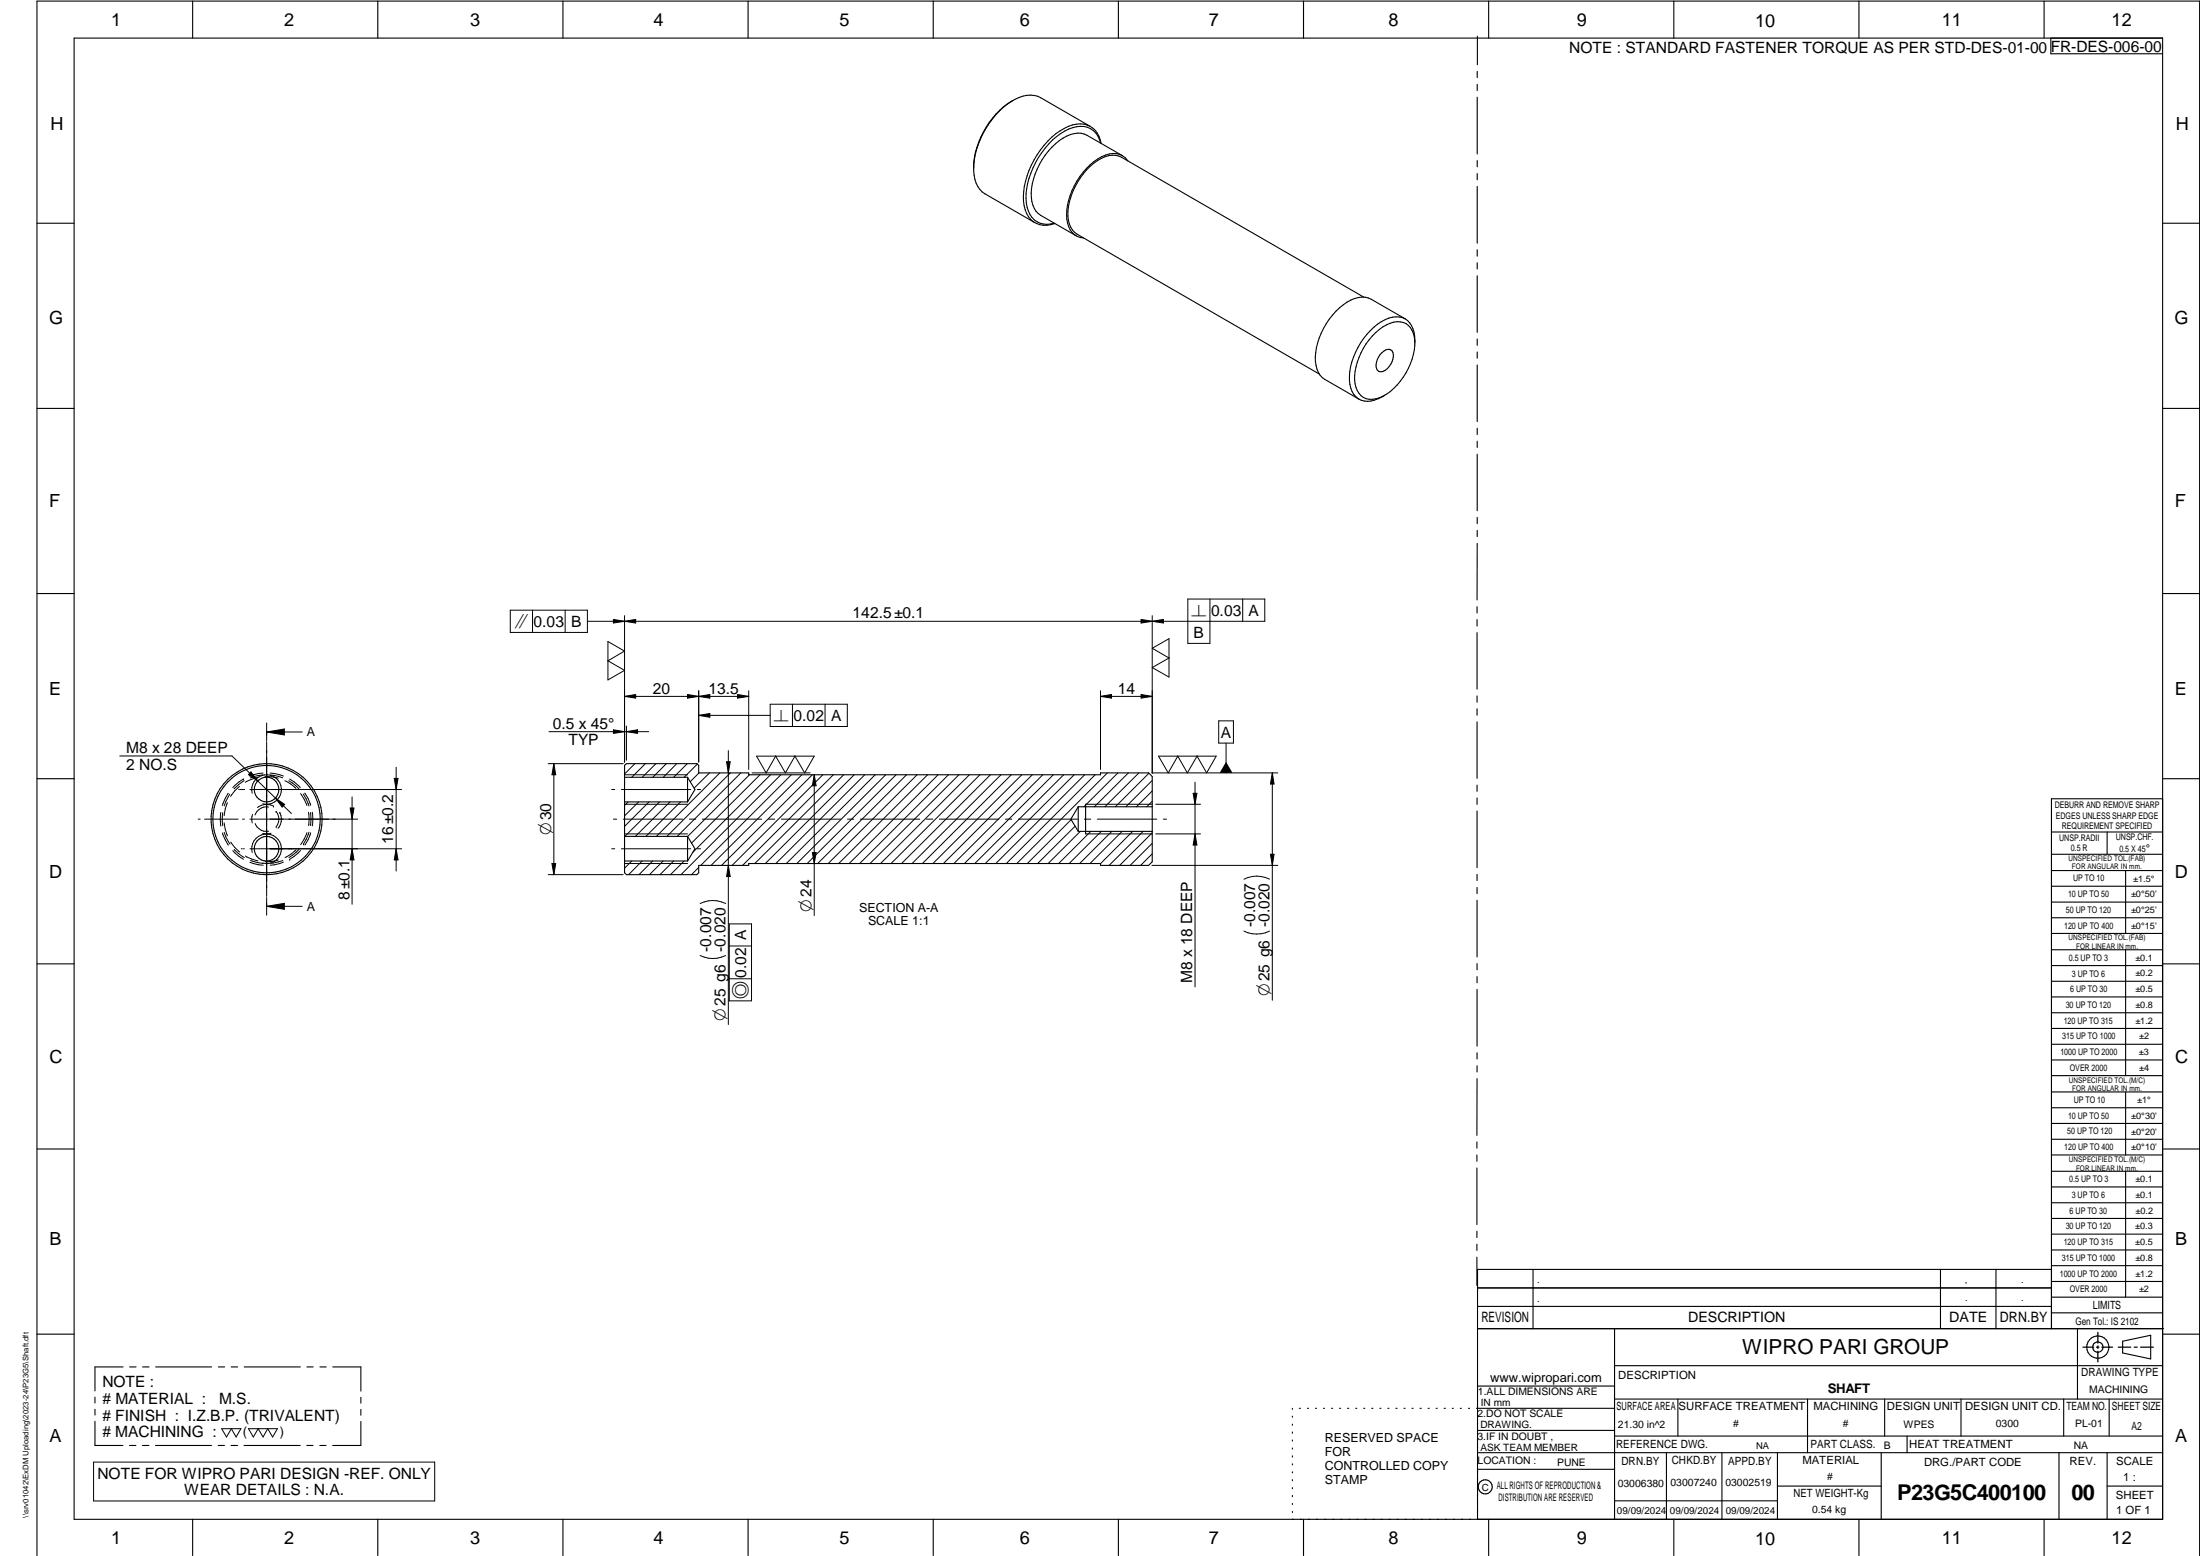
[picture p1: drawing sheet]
<svg xmlns="http://www.w3.org/2000/svg" width="594mm" height="420mm" viewBox="0 0 594 420" stroke-linecap="round" stroke-linejoin="round" font-family="sans-serif">
<g fill="none" stroke="#000" stroke-width=".3">
<path d="M20 10.3h564v400h-564zM52 .3v10M102 .3v10M152 .3v10M202 .3v10M252 .3v10M302 .3v10M352 .3v10M398.9 19.3v1.7M398.9 9.8v7.7M402 .3v10M452 .3v10"/>
<path d="M502 .3v10M552 .3v10M553.8 10.3v4.2h30.1M273.5 27.1a22.5 22.5 0 0 0-10.6 18M294.5 34.2a7.9 7.9 0 0 0-8.2 1.1 23.2 23.2 0 0 0-9.9 19.1 6.3 6.3 0 0 0 5.3 6.4h1l2.2-.4M294.5 34.2l-13.5-7.8a7.8 7.8 0 0 0-8 1.1 23.4 23.4 0 0 0-10.1 18.6 7.3 7.3 0 0 0 3.1 6.3l13.4 7.7M294.5 34.2a6.4 6.4 0 0 1 2.8 4.5M297.2 38.7a5.5 5.5 0 0 0-7.5-4.2 19 19 0 0 0-10.7 10.8 14.5 14.5 0 0 0-.9 12.6 5.4 5.4 0 0 0 6.6 2.4M398.9 22.8v1.7M398.9 26.2v15.4M303.1 42l.8 .6 .7 .9M303.1 42l-9.6-5.5a7 7 0 0 0-7.5 1.5 19.5 19.5 0 0 0-7.5 15.3 5.8 5.8 0 0 0 2.5 4.9l9.6 5.5"/>
<path d="M303.1 42a7.1 7.1 0 0 0-7.7 1.6 19.4 19.4 0 0 0-7.3 15.6 5 5 0 0 0 4.5 5.1M398.9 43.3v1.7M398.9 46.9v1.7M398.9 50.3v15.4M10 60.3h10M398.9 67.4v1.8M398.9 71v1.6M398.9 74.5v15.2M584 60.3h10M368.3 80.2l-65.5-37.7a6.1 6.1 0 0 0-6.5 .9 18.9 18.9 0 0 0-7.9 14.9 5.8 5.8 0 0 0 2.5 4.9l65.4 37.8M373.2 95.3a1.72 1.72 0 0 1 2.9-.1 4.7 4.7 0 0 1-2.9 5.2 1.48 1.48 0 0 1-1.6-2l.7-2zM379.5 86.1a7 7 0 0 0-7.5 1.4 19.7 19.7 0 0 0-7.6 15.2 5.2 5.2 0 0 0 4.9 5.7 9.3 9.3 0 0 0 4.6-1.7"/>
<path d="M379.5 86.1a6.3 6.3 0 0 1 2.6 5.8 17.7 17.7 0 0 1-8.7 15.1 4.7 4.7 0 0 1-6.9-1.5 11.2 11.2 0 0 1 .5-9 16.1 16.1 0 0 1 8.4-9.2 4.5 4.5 0 0 1 6.5 3.8l.2 1M379.5 86.1l-9.2-5.3a7 7 0 0 0-7.6 1.5 19.3 19.3 0 0 0-7.5 15.3 5.8 5.8 0 0 0 2.6 4.8l9.2 5.4M398.9 91.5v1.8M398.9 95v1.7M398.9 98.6v15.2M10 110.3h10M398.9 115.6v1.7M398.9 119.1v1.7M584 110.3h10M398.9 122.6v15.3M398.9 139.7v1.7M398.9 143.2v1.7"/>
<path d="M398.9 146.7v15.3M10 160.3h10M398.9 163.8v1.7M398.9 167.3v1.7M398.9 170.8v15.3M584 160.3h10M398.9 187.9v1.7M398.9 191.4v1.7M398.9 194.9v15.3M10 210.3h10M168.6 209.9h17.1M168.6 216.5h17.1"/>
<path d="M168.6 206.7l.6-.5h19l.5 .5v2h13.5v.5h95v-.5h13l.9 1v23l-.9 1h-13v-.5h-95v.5h-13.5v2l-.5 .5h-19l-.6-.5zM185.7 209.9l2 3.3-2 3.3M185.7 209.9v6.6M291.2 217.8l-2 3.4 2 3.3M291.2 217.8h19.9M291.2 217.8v6.7M293.2 217.2v8M398.9 212v1.7M398.9 215.5v1.7M398.9 219v15.3M584 215.7h-30v143.1M584 210.3h10"/>
<path d="M168.6 225.8h17.1M168.6 232.5h17.1M185.7 225.8l2 3.4-2 3.3M185.7 225.8v6.7M291.2 224.5h19.9M398.9 236.1v1.7M398.9 239.6v1.7M554 224.7h30M554 230.7h30M554 235.1h30M554 239.3h30M569 224.7v6"/>
<path d="M574 235.1v17M398.9 243.1v15.3M554 243.6h30M554 247.8h30M554 252.1h30M554 256.5h30M574 256.5v33.9M10 260.3h10M398.9 260.2v1.7M398.9 263.7v1.7M398.9 267.2v15.3M554 260.7h30"/>
<path d="M554 265h30M554 269.2h30M554 273.5h30M554 277.7h30M584 260.3h10M398.9 284.3v1.7M398.9 287.8v1.7M398.9 291.3l-.1 15.3M554 282h30M554 286.2h30M554 290.4h30M554 294.9h30"/>
<path d="M554 299.1h30M574 294.9v17M10 310.3h10M398.8 308.4v1.6M398.8 311.9v1.7M398.8 315.4v15.3M554 303.4h30M554 307.6h30M554 311.9h30M554 316.3h30M574 316.3v34M584 310.3h10"/>
<path d="M398.8 332.4v1.8M398.8 336v1.7M398.8 339.5v7.6M554 320.5h30M554 324.8h30M554 329h30M554 333.2h30M554 337.5h30M399 358.8h185.2M399 352.8h155M399 347.8h155M414 342.8v16"/>
<path d="M436 358.8v51.5M524 342.8v16M539 342.8v16M554 341.8h30M554 346h30M554 350.3h30M554 354.5h30M554 342.8h-155v67.5M561 358.8v19M10 360.3h10M25.6 377.3v1.5M33.2 369.1h-7.6v6.5"/>
<path d="M35 369.1h1.7M38.5 369.1h1.8M42 369.1h15.1M59 369.1h1.7M62.4 369.1h1.8M65.9 369.1h15.2M82.9 369.1h1.7M86.4 369.1h1.7M89.9 369.1h7.5v6.5M97.4 377.3v1.6M399 374.3h37M436 368.8h148"/>
<path d="M436 377.8h148M453.1 377.8v10M488.1 377.8v14.5M508.9 377.8v10M529.5 377.8v10M557.3 377.8v10M569.5 377.8v10M573.2 362.2l7.6-1.6v6.3l-7.6-1.6zM584 360.3h10M25.6 383.8v6.5h7.6M25.6 380.5v1.6M35 390.3h1.7"/>
<path d="M38.5 390.3h1.7M42 390.3h15.1M58.9 390.3h1.7M62.4 390.3h1.7M65.9 390.3h15.2M82.8 390.3h1.7M86.4 390.3h1.6M97.4 383.8v6.5h-7.6M97.4 380.6v1.5M349 380.3v.3M349 382.4v.3M349 384.6v.3"/>
<path d="M349 386.7v.3M349 388.8v.3M349 391v.3M349 393.1v.3M349 395.3v.3M349 397.4v.3M349 399.5v.3M350.9 380.3h.2M353.1 380.3h.2M355.2 380.3h.3M357.4 380.3h.3M359.6 380.3h.3"/>
<path d="M361.7 380.3h.3M363.9 380.3h.3M366.1 380.3h.3M368.3 380.3h.2M370.4 380.3h.3M372.6 380.3h.3M374.8 380.3h.3M376.9 380.3h.4M379.1 380.3h.3M381.3 380.3h.3M383.4 380.3h.4M385.6 380.3h.3"/>
<path d="M387.8 380.3h.3M390 380.3h.3M392.2 380.3h.3M394.3 380.3h.3M396.5 380.3h.3M398.7 380.3h37.3M399 386.2h37M399 396.7h37M436 387.8h148M450 392.3v18M465 392.3v18M480 392.3v18"/>
<path d="M508 392.3v18M515 387.8v4.5M556 392.3v18M569 392.3v18M584 392.3h-185M52 410.3v9.7M102 410.3v9.7M152 410.3v9.7M202 410.3v9.7M252 410.3v9.7M302 410.3v9.7M349 401.7v.3"/>
<path d="M349 403.8v.4M349 406v.3M349 408.1v.3M352 410.3v9.7M402 410.3v9.7M436 405.3h44M452 410.3v9.7M480 401.3h28M502 410.3v9.7M552 410.3v9.7M569 401.3h15M10 420v-419.7h584v419.7"/>
<circle cx="72" cy="213.2" r="3.3"/>
<circle cx="72" cy="221.2" r="14.5"/>
<circle cx="72" cy="229.2" r="3.3"/>
<circle cx="72" cy="221.2" r="15"/>
<circle cx="566.5" cy="363.8" r="2.99"/>
<circle cx="566.5" cy="363.7" r="1.41"/>
<circle cx="401.1" cy="401.5" r="1.9"/>
</g>
<g fill="none" stroke="#000" stroke-width=".27">
<path d="M137.8 164.8h20.8v6h-20.8zM143.8 164.8v6M152.6 164.8v6M164.2 173.2l4.4 2.6-4.4 2.6 4.4 2.6-4.4 2.6zM165.6 167.3l3 .5-3 .4zM168.6 166.2v39.6M168.6 167.8l3.1-.5v.9zM308.1 167.3l3 .5-3 .4zM311.1 167.8l3-.5v.9zM311.1 166.2v42.6M311.1 175l4.6-2.5v10.3l-4.6-2.5 4.6-2.6zM326.7 161.8v11.9h-5.9v-11.9h20.7v6h-182.9"/>
<path d="M335.6 161.8v6M72 195.2v4.8M72 197.7h9.6M72 197.7l4.8-.9v1.7zM148.2 197.6h27M165.6 197.1l3 .5-3 .4zM168.6 188l3.1-.5v1zM168.6 188h33.6M169.2 197.6l3-.5v.9zM169.2 196v9.3M185.7 187.5l3 .5-3 .5zM188.7 186.5v19.3"/>
<path d="M188.7 188l3-.5v1zM188.7 193.2h19.3M188.7 193.2l3-.5v1zM199.2 187.5l3 .5-3 .5zM202.2 186.5v21.3M208 190.2h20.8v6h-20.8zM214 190.2v6M222.8 190.2v6M297.2 188h13.9M297.2 186.5v21.3M297.2 188l2.9-.5v1zM308.1 187.5l3 .5-3 .5z"/>
<path d="M329.1 194.6h4v6.1h-4zM32.3 204.1h30.3l7 6.8M59.6 219.4l-.1 1.8 .1 1.9M60.1 219.5v3.5M61.4 216.7l-.6 1.7-.3 1.9M61.6 214.2l-.8 1.4-.7 1.9M62.1 214.5l-1.6 3.1M64.5 213.2h.1M64.7 212.3l-1.3 1.3-1.1 1.5M64.7 213.2h1.1M65.7 210.4h.1M65.7 210.4l-1.2 .8-1.6 1.5"/>
<path d="M65.9 210.8l-2.7 2.2M67.8 208.4l1.8 2.5-2.5-1.7zM68.1 214.2a4 4 0 0 1 3.5-5 4 4 0 0 1 4.3 4.3 4 4 0 0 1-5 3.5M68.2 219.9l-.2 1.5 .1 .8M69.6 210.9l9.1 8.8M69.6 209.9l-1.7 .5-1.7 .8M71 209.3l-1.5 .2-1.9 .6M71 208.7l-1.2 .2-2.4 .6M71.5 209.7l1.9 .1 1.7 .3M72 200.3v41.8M72.5 217.9a3.3 3.3 0 0 0-3.6 2.1M72.9 209.3l3.4 .7"/>
<path d="M72.9 208.7l1.3 .2 2.3 .6M73.8 217.6a4 4 0 0 0-4.3 .5M73.9 217.7h.1M74.4 215.5l2.5 1.7-.7 .7zM74.5 219.1h.1M74.6 219.1a3.3 3.3 0 0 1 0 4.2M75.6 219.4a3.9 3.9 0 0 1-.5 4.2M75.6 219.4h.1M76.9 210.8l1.6 .9 1.4 1.2M78 210.8l1 .7 1.7 1.5M78.2 210.4l1.3 .8 1.6 1.5M81.1 214.3l1.1 1.6 .7 1.6"/>
<path d="M81.9 214.4l1.5 3.2M82.3 214.2l.9 1.4 .7 1.9M83.3 219.3l.2 1.9-.2 1.8M83.9 219.4v3.5M84.3 219.3l.2 1.9-.2 1.8M94.6 218.2h1l-.5 3zM95.1 215.2v29M106.5 210.2h1l-.5 3zM107 207.2v28M108.5 213.2h-41M148 206.2h20.3M149.6 206.2l.5 3h-1.1z"/>
<path d="M149.6 206.2v30M165.2 213.2h.8M167.8 213.2h18.7M168.6 217.2h17.1M168.6 209.2h17.1M169.6 216.5l-1 1M171.4 206.2l-2.8 2.8M172.5 216.5l-3.9 3.8M174.3 206.2l-3.7 3.7M175.3 216.5l-6.7 6.6M177.1 206.2l-3.7 3.7M178.1 216.5l-9.4 9.3"/>
<path d="M180 206.2l-3.7 3.7M180.9 216.5l-9.3 9.3M182.7 206.2l-3.6 3.7M183.8 216.5l-9.4 9.3M185.6 206.2l-3.7 3.7M188.3 206.3l-3.6 3.6M188.3 213.2h.9M188.8 208.7l-2.4 2.4M191.6 208.7l-4.2 4.1M194.4 208.7l-17.2 17.1M196.2 205.7h1l-.5 3zM196.7 202.7v73.9"/>
<path d="M197.2 208.7l-17.1 17.1M200.1 208.7l-17.2 17.1M202.4 209.2l-16.7 16.7M203.1 208.7h15.7M204.3 204.2h15.6l-2.6 4.5-2.6-4.5-2.6 4.5-2.6-4.5-2.6 4.5zM205.2 209.2l-18.5 18.5M208.1 209.2l-21 21M210.9 209.2l-27 27M213.7 209.2l-24.5 24.5M216.5 209.2l-24.5 24.5M219.4 209.2l-24.5 24.5M219.9 209.2v38"/>
<path d="M219.9 209.2l.5 3h-1zM222.2 209.2l-24.5 24.5M225 209.2l-24.5 24.5M227.8 209.2l-24 24M230.7 209.2l-24 24M233.5 209.2l-24 24M236.3 209.2l-24 24M239.2 209.2l-24 24M242 209.2l-24 24M244.8 209.2l-24 24M247.6 209.2l-24 24M250.5 209.2l-24 24"/>
<path d="M253.3 209.2l-24 24M256.1 209.2l-24 24M258.9 209.2l-24 24M261.8 209.2l-24 24M264.6 209.2l-24 24M267.5 209.2l-24 24M270.3 209.2l-24 24M273.1 209.2l-24 24M275.9 209.2l-24 24M278.8 209.2l-24 24M281.6 209.2l-24 24M284.4 209.2l-24 24"/>
<path d="M287.2 209.2l-24 24M290.1 209.2l-24 24M292.9 209.2l-24 24M293.2 217.2h17.9M295.7 209.2l-24 24M299 208.7l-24.4 24.5M301.9 208.7l-9.2 9.1M304.7 208.7l-9.2 9.1M307.5 208.7l-9.1 9.1M310.3 208.8l-9.1 9M311.1 208.7h34M311.1 216.4l-1.4 1.4"/>
<path d="M311.1 213.6l-4.2 4.2M311.1 210.7l-7.1 7.1M312.1 217.2h12.1M312.8 204.2h15.6l-2.6 4.5-2.5-4.5-2.7 4.5-2.6-4.5-2.5 4.5zM322.2 214.2h1l-.5 3zM322.7 211.2v55.3M331.1 200.7v8M343.6 208.7v61.4M343.6 208.7l.4 3h-.9zM53.5 221.2h.6M55.2 221.2h9.1M60.1 224.9l1.6 3.3"/>
<path d="M60.5 222.2l.3 1.7 .6 1.8M60.5 224.7l.5 1.3 1.1 1.9M62.3 227.4l1.1 1.4 1.3 1.3M62.9 229.7l1.6 1.5 1.2 .8M63.2 229.4l1.2 1.1 1.6 1.1M65.1 229.2h.3M65.5 221.2h.5M65.7 229.2h.3M66.3 231.1l1.6 .8 1.8 .6M67.5 232.8l2.3 .7 1.3 .1M67.5 221.2h29.1M67.6 232.4l3.5 .7"/>
<path d="M68.1 230.2a4 4 0 0 1 3.5-5 4 4 0 0 1 4.3 4.3 4 4 0 0 1-5 3.5M68.9 222.4a3.3 3.3 0 0 0 3.7 2.1M73.2 225l-1.4 .2-.9-.2M74.6 223.3h.1M75.2 232.2l-1.8 .4-1.8 .1M76.4 232.4l-3.5 .7M76.5 232.8l-2.3 .7-1.2 .1M78.2 232h.1M80 229.5l-1.5 1.2-1.5 .9M80.8 229.3l-2.8 2.3M81.1 229.7l-1.6 1.5-1.3 .8M82 227.9h.1"/>
<path d="M82.9 224.8l-.7 1.7-1 1.5M83.4 224.7l-1.4 3.2M83.9 224.9l-.7 1.9-.9 1.4M95.1 229.2l.5 3h-1zM107 229.2l.5 3h-1zM108.5 229.2h-41M148 236.2h20.3M149 233.2h1.1l-.5 3zM165.2 229.2h.8M165.6 221.2h.9M167.8 229.2h18.7M168.3 221.2h16.1"/>
<path d="M168.6 225.2h17.1M168.6 233.2h17.1M170.6 232.5l-2 1.9M173.4 232.5l-3.7 3.7M176.2 232.5l-3.7 3.7M179.1 232.5l-3.7 3.7M181.9 232.5l-3.7 3.7M184.7 232.5l-3.6 3.7M186.2 221.2h1.7M188.3 229.2h.9M188.7 234.2l-2 2M189.6 221.2h16.1"/>
<path d="M196.7 233.7l.5 3h-1zM207.5 221.2h1.7M211 221.2h16M219.4 230.2h1l-.5 3zM228.8 221.2h1.7M232.3 221.2h16.1M250.2 221.2h1.7M253.7 221.2h16M271.5 221.2h1.7M275 221.2h16M289.3 221.3l-11.9 11.9M290.3 223.1l-10.1 10.1"/>
<path d="M291.7 224.5l-8.7 8.7M292.8 221.2h1.7M293.2 225.2h17.9M294.5 224.5l-8.6 8.7M296.3 221.2h16.1M297.4 224.5l-8.7 8.7M300.2 224.5l-8.7 8.7M303 224.5l-8.7 8.7M305.9 224.5l-8.7 8.7M308.7 224.5l-9.2 9.2M311.1 233.7h34M311.1 230.5l-3.1 3.2"/>
<path d="M311.1 227.7l-5.9 6M311.1 224.9l-8.8 8.8M312.1 225.2h12.1M314.1 221.2h.9M322.7 225.2l.5 3h-1zM342.8 237.4a7.5 7.5 0 0 0-6.9 0M343.1 230.7h.9l-.4 3zM72 244.7l4.8-.8v1.6zM72 242.4v4.7M72 244.7h9.6M196 258a7.8 7.8 0 0 1-6.9 0M196 244a7.8 7.8 0 0 0-6.9 0"/>
<path d="M196.9 255.4h6M196.9 249.5h6v20.8h-6zM342.8 251.4a7.8 7.8 0 0 1-6.9 0M196.9 264.3h6M25.3 394.8h92.1v10.5h-92.1zM59.9 385.8h5.2l-1.4 2.2-1.2-2.2-1.3 2.2zM67.1 385.8h7.8l-1.3 2.2-1.3-2.2-1.3 2.2-1.3-2.2-1.3 2.2z"/>
</g>
<path d="M566.5 359.7v3M562.5 363.8h2.9M566.1 363.8h.7M566.5 363.4v.7M566.5 364.9v2.8M567.6 363.8h2.9M572 363.8h3.4M576.3 363.8h.8M578 363.8h3.5" fill="none" stroke="#000" stroke-width=".34"/>
<g fill="#000">
<path d="M165.6 167.3l3 .5-3 .4zM168.6 167.8l3.1-.5v.9zM308.1 167.3l3 .5-3 .4zM311.1 167.8l3-.5v.9zM72 197.7l4.8-.9v1.7zM165.6 197.1l3 .5-3 .4zM168.6 188l3.1-.5v1zM169.2 197.6l3-.5v.9zM185.7 187.5l3 .5-3 .5zM188.7 188l3-.5v1zM188.7 193.2l3-.5v1zM199.2 187.5l3 .5-3 .5z"/>
<path d="M297.2 188l2.9-.5v1zM308.1 187.5l3 .5-3 .5zM67.8 208.4l1.8 2.5-2.5-1.7zM74.4 215.5l2.5 1.7-.7 .7zM94.6 218.2h1l-.5 3zM106.5 210.2h1l-.5 3zM149.6 206.2l.5 3h-1.1zM196.2 205.7h1l-.5 3zM219.9 209.2l.5 3h-1zM322.2 214.2h1l-.5 3zM331.1 205.7l1.7 3h-3.5zM343.6 208.7l.4 3h-.9z"/>
<path d="M95.1 229.2l.5 3h-1zM107 229.2l.5 3h-1zM149 233.2h1.1l-.5 3zM196.7 233.7l.5 3h-1zM219.4 230.2h1l-.5 3zM322.7 225.2l.5 3h-1zM343.1 230.7h.9l-.4 3zM72 244.7l4.8-.8v1.6z"/>
</g>
<g font-size="5.9">
<text x="512.3" y="405.1">P23G5C400100</text>
<text x="559.4" y="405.1">00</text>
</g>
<text font-size="5.6" x="470.5" y="365.5">WIPRO PARI GROUP</text>
<g font-size="4.9">
<text x="30" y="6.9">1</text>
<text x="76.7" y="6.9">2</text>
<text x="127" y="6.9">3</text>
<text x="176.5" y="6.9">4</text>
<text x="226.7" y="6.9">5</text>
<text x="275.4" y="6.9">6</text>
<text x="326.4" y="6.9">7</text>
<text x="375" y="6.9">8</text>
<text x="425.8" y="6.9">9</text>
<text x="473.9" y="7.3">10</text>
<text x="524.3" y="6.9">11</text>
<text x="570.2" y="6.9">12</text>
<text x="13.6" y="35.1">H</text>
<text x="587.6" y="35.1">H</text>
<text x="13.2" y="87.5">G</text>
<text x="587.2" y="87.5">G</text>
<text x="13.2" y="137">F</text>
<text x="587.2" y="137">F</text>
<text x="13.2" y="187.6">E</text>
<text x="587.2" y="187.6">E</text>
<text x="13.2" y="237">D</text>
<text x="587.2" y="237">D</text>
<text x="13.4" y="287.1">C</text>
<text x="587.4" y="287.1">C</text>
<text x="13.4" y="336.2">B</text>
<text x="587.4" y="336.2">B</text>
<text x="13.4" y="389.3">A</text>
<text x="587.4" y="389.3">A</text>
<text x="30" y="416.9">1</text>
<text x="76.7" y="416.9">2</text>
<text x="127" y="416.9">3</text>
<text x="176.5" y="416.9">4</text>
<text x="226.7" y="416.9">5</text>
<text x="275.4" y="416.9">6</text>
<text x="326.4" y="416.9">7</text>
<text x="375" y="416.9">8</text>
<text x="425.8" y="416.9">9</text>
<text x="473.9" y="417.3">10</text>
<text x="524.3" y="416.9">11</text>
<text x="570.2" y="416.9">12</text>
</g>
<g font-size="4.6">
<text x="321.7" y="166.2">n</text>
<text x="138.9" y="169.2">i</text>
<text x="208.9" y="194.6">n</text>
<text x="148.8" y="225.6" transform="rotate(-90 148.8 225.6)">O30</text>
<text x="219.1" y="246.2" transform="rotate(-90 219.1 246.2)">O24</text>
<text x="201.5" y="269.7" transform="rotate(-90 201.5 269.7)">a</text>
<text x="342.8" y="269" transform="rotate(-90 342.8 269)">O25 g6</text>
<text x="196" y="275.6" transform="rotate(-90 196 275.6)">O25 g6</text>
</g>
<g font-size="4.2">
<text x="423.7" y="14.3">NOTE : STANDARD FASTENER TORQUE AS PER STD-DES-01-00</text>
<text x="553.8" y="14">FR-DES-006-00</text>
<text x="230.2" y="167">142.5±0.1</text>
<text x="327" y="166.2">0.03 A</text>
<text x="144.1" y="169.2">0.03 B</text>
<text x="322.3" y="172.3">B</text>
<text x="176.3" y="187.3">20</text>
<text x="191.3" y="187.3">13.5</text>
<text x="301.8" y="187.3">14</text>
<text x="149.3" y="196.8">0.5 x 45°</text>
<text x="214.3" y="194.6">0.02 A</text>
<text x="34.1" y="203.4">M8 x 28 DEEP</text>
<text x="153.5" y="201.3">TYP</text>
<text x="329.7" y="199.2">A</text>
<text x="34.1" y="207.9">2 NO.S</text>
<text x="106.2" y="227.9" transform="rotate(-90 106.2 227.9)">16±0.2</text>
<text x="94.4" y="243.1" transform="rotate(-90 94.4 243.1)">8±0.1</text>
<text x="338.9" y="250.4" transform="rotate(-90 338.9 250.4)">-0.007</text>
<text x="342.8" y="250.4" transform="rotate(-90 342.8 250.4)">-0.020</text>
<text x="192.1" y="257" transform="rotate(-90 192.1 257)">-0.007</text>
<text x="196" y="257" transform="rotate(-90 196 257)">-0.020</text>
<text x="201.5" y="264" transform="rotate(-90 201.5 264)">0.02 A</text>
<text x="321.9" y="265.4" transform="rotate(-90 321.9 265.4)">M8 x 18 DEEP</text>
<text x="27.6" y="374.6">NOTE :</text>
<text x="27.6" y="379.1"># MATERIAL :</text>
<text x="27.6" y="383.6"># FINISH : I.Z.B.P. (TRIVALENT)</text>
<text x="59.2" y="379.1">M.S.</text>
<text x="27.6" y="388.2"># MACHINING :</text>
<text x="26.3" y="399.3">NOTE FOR WIPRO PARI DESIGN -REF. ONLY</text>
<text x="49.7" y="403.8">WEAR DETAILS : N.A.</text>
</g>
<g font-size="3.9">
<text x="400" y="357.1">REVISION</text>
<text x="455.9" y="357.1">DESCRIPTION</text>
<text x="526.4" y="357.1">DATE</text>
<text x="540" y="357.1">DRN.BY</text>
</g>
<text font-size="3.6" x="493.6" y="376.1">SHAFT</text>
<g font-size="3.5">
<text x="402.4" y="373.3">www.wipropari.com</text>
<text x="65.6" y="387.7">(</text>
<text x="75.6" y="387.7">)</text>
</g>
<g font-size="3.4">
<text x="82.9" y="198.8">A</text>
<text x="82.9" y="246">A</text>
<text x="232" y="246.2">SECTION A-A</text>
<text x="234.4" y="249.8">SCALE 1:1</text>
<text x="357.8" y="389.5">RESERVED SPACE</text>
<text x="357.8" y="393.3">FOR</text>
<text x="357.8" y="397">CONTROLLED COPY</text>
<text x="357.8" y="400.8">STAMP</text>
</g>
<g font-size="3.1">
<text x="565.1" y="353.5">LIMITS</text>
<text x="562" y="371.7">DRAWING TYPE</text>
<text x="437" y="372.3">DESCRIPTION</text>
<text x="436.5" y="380.8">SURFACE AREA</text>
<text x="453.3" y="380.8">SURFACE TREATMENT MACHINING</text>
<text x="509.5" y="380.8">DESIGN UNIT DESIGN UNIT CD.</text>
<text x="558" y="380.6">TEAM NO.</text>
<text x="570.3" y="380.7">SHEET SIZE</text>
<text x="575.6" y="386.1">A2</text>
<text x="436.4" y="391.1">REFERENCE DWG.</text>
<text x="437.8" y="395.5">DRN.BY</text>
<text x="451.4" y="395.4">CHKD.BY</text>
<text x="466.6" y="395.5">APPD.BY</text>
<text x="486.7" y="395.4">MATERIAL</text>
<text x="488.9" y="390.9">PART CLASS.</text>
<text x="515.6" y="390.9">HEAT TREATMENT</text>
<text x="519.6" y="395.9">DRG./PART CODE</text>
<text x="558.9" y="395.5">REV.</text>
<text x="571.4" y="395.6">SCALE</text>
<text x="573.3" y="399.9">1 :</text>
<text x="484.3" y="404.2">NET WEIGHT-Kg</text>
<text x="571.4" y="404.7">SHEET</text>
<text x="571.4" y="408.8">1 OF 1</text>
</g>
<text font-size="3" x="579.5" y="230.1">°</text>
<g font-size="2.8">
<text x="560.4" y="357.7">Gen Tol.: IS 2102</text>
<text x="399.1" y="376.6">1.ALL DIMENSIONS ARE</text>
<text x="564.2" y="376.2">MACHINING</text>
<text x="399" y="382.7">2.DO NOT SCALE</text>
<text x="399" y="388.7">3.IF IN DOUBT ,</text>
<text x="436.9" y="385.5">21.30 in^2</text>
<text x="468" y="385.3">#</text>
<text x="497.6" y="385.2">#</text>
<text x="514" y="385.5">WPES</text>
<text x="538.9" y="385.4">0300</text>
<text x="560.4" y="385.3">PL-01</text>
<text x="399" y="395.4">LOCATION :</text>
<text x="420.5" y="396">PUNE</text>
<text x="508.7" y="391.2">B</text>
<text x="560" y="391.2">NA</text>
<text x="404.2" y="402">ALL RIGHTS OF REPRODUCTION &amp;</text>
<text x="436.8" y="401.5">03006380</text>
<text x="451.1" y="401.3">03007240</text>
<text x="465.9" y="401.3">03002519</text>
<text x="493.4" y="399.5">#</text>
<text x="404.7" y="405.4">DISTRIBUTION ARE RESERVED</text>
<text x="489.3" y="408.5">0.54 kg</text>
</g>
<g font-size="2.7">
<text x="399.9" y="379.7">IN mm</text>
<text x="399.7" y="385.7">DRAWING.</text>
<text x="399.7" y="391.8">ASK TEAM MEMBER</text>
<text x="400.1" y="402.5">C</text>
<text x="436.6" y="408.7">09/09/2024</text>
<text x="450.9" y="408.8">09/09/2024</text>
<text x="466" y="408.9">09/09/2024</text>
</g>
<g font-size="2.5">
<text x="554.9" y="218.3">DEBURR AND REMOVE SHARP</text>
<text x="555.2" y="221">EDGES UNLESS SHARP EDGE</text>
<text x="556.1" y="227.1">UNSP.RADII</text>
<text x="556.8" y="223.8">REQUIREMENT SPECIFIED</text>
<text x="571.4" y="226.9">UNSP.CHF.</text>
<text x="559.2" y="229.9">0.5 R</text>
<text x="572.3" y="230.1">0.5 X 45</text>
<text x="559.8" y="238">UP TO 10</text>
<text x="576.1" y="238.1">±1.5°</text>
<text x="558.5" y="242.2">10 UP TO 50</text>
<text x="575.5" y="242.3">±0°50'</text>
<text x="557.4" y="250.7">120 UP TO 400</text>
<text x="557.9" y="246.5">50 UP TO 120</text>
<text x="575.5" y="250.7">±0°15'</text>
<text x="575.5" y="246.5">±0°25'</text>
<text x="558.7" y="259.4">0.5 UP TO 3</text>
<text x="559.5" y="263.7">3 UP TO 6</text>
<text x="576.6" y="263.6">±0.2</text>
<text x="576.6" y="259.4">±0.1</text>
<text x="559" y="267.9">6 UP TO 30</text>
<text x="576.6" y="267.9">±0.5</text>
<text x="557.8" y="272.2">30 UP TO 120</text>
<text x="576.6" y="272.2">±0.8</text>
<text x="556.9" y="280.7">315 UP TO 1000</text>
<text x="557.3" y="276.4">120 UP TO 315</text>
<text x="576.6" y="276.4">±1.2</text>
<text x="577.7" y="280.7">±2</text>
<text x="556.4" y="284.9">1000 UP TO 2000</text>
<text x="577.6" y="284.9">±3</text>
<text x="558.9" y="289.2">OVER 2000</text>
<text x="577.7" y="289.3">±4</text>
<text x="560" y="297.9">UP TO 10</text>
<text x="577.1" y="297.9">±1°</text>
<text x="558.5" y="302.1">10 UP TO 50</text>
<text x="575.5" y="302.1">±0°30'</text>
<text x="557.4" y="310.6">120 UP TO 400</text>
<text x="558.2" y="306.3">50 UP TO 120</text>
<text x="575.5" y="310.6">±0°10'</text>
<text x="575.5" y="306.4">±0°20'</text>
<text x="558.8" y="319.2">0.5 UP TO 3</text>
<text x="559.4" y="323.4">3 UP TO 6</text>
<text x="576.6" y="319.2">±0.1</text>
<text x="576.6" y="323.5">±0.1</text>
<text x="558.9" y="327.7">6 UP TO 30</text>
<text x="576.7" y="327.7">±0.2</text>
<text x="557.8" y="332">30 UP TO 120</text>
<text x="576.6" y="332">±0.3</text>
<text x="556.8" y="340.5">315 UP TO 1000</text>
<text x="557.3" y="336.3">120 UP TO 315</text>
<text x="576.6" y="336.3">±0.5</text>
<text x="576.6" y="340.5">±0.8</text>
<text x="415.1" y="346.3">.</text>
<text x="530.6" y="346.5">,</text>
<text x="545.8" y="346.4">.</text>
<text x="556.2" y="344.7">1000 UP TO 2000</text>
<text x="576.6" y="344.7">±1.2</text>
<text x="415.1" y="351.5">.</text>
<text x="530.6" y="351.2">.</text>
<text x="545.8" y="351.3">.</text>
<text x="558.9" y="349">OVER 2000</text>
<text x="577.6" y="349">±2</text>
<text x="474.2" y="391.2">NA</text>
</g>
<g font-size="2.1">
<text x="558.5" y="232.4">UNSPECIFIED TOL.(FAB)</text>
<text x="559.5" y="234.7">FOR ANGULAR IN mm.</text>
<text x="558.6" y="253.9">UNSPECIFIED TOL.(FAB)</text>
<text x="560.7" y="256.3">FOR LINEAR IN mm.</text>
<text x="558.7" y="292.3">UNSPECIFIED TOL.(M/C)</text>
<text x="559.6" y="294.7">FOR ANGULAR IN mm.</text>
<text x="558.7" y="313.7">UNSPECIFIED TOL.(M/C)</text>
<text x="560.6" y="316.1">FOR LINEAR IN mm.</text>
<text x="7.7" y="409.8" transform="rotate(-90 7.7 409.8)">\\srv01042\ExDM Uploading\2023-24\P23G5\Shaft.dft</text>
</g>
</svg>
